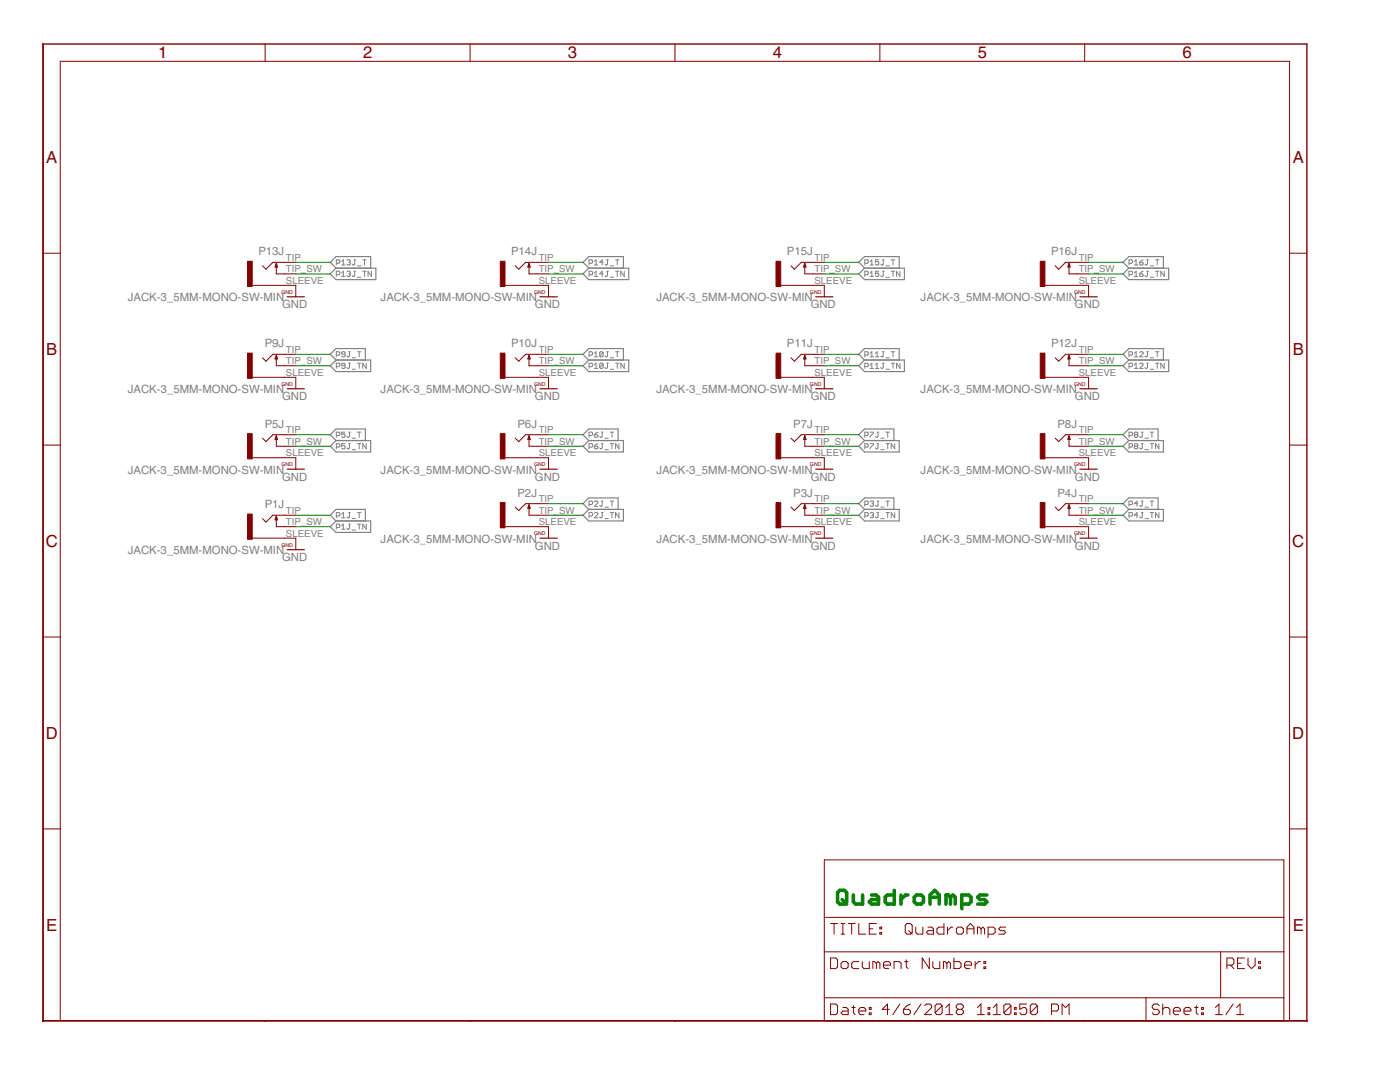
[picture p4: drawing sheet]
<svg xmlns="http://www.w3.org/2000/svg" width="279mm" height="216mm" viewBox="0 0 279 216" stroke-linecap="round" stroke-linejoin="round" font-family="sans-serif">
<g fill="none" stroke="#808080" stroke-width=".23">
<path d="M65.9 54.7l1.2-1.2h7.9v2.3h-7.9zM67.1 53.5l-1.2-1.2 1.2-1.1h6.9v2.3M117.5 53.5l-1.1-1.2 1.1-1.1h6.9v2.3M117.5 53.5h8v2.3h-8l-1.1-1.1zM171.4 54.7l1.1-1.2h8v2.3h-8zM172.5 53.5l-1.1-1.2 1.1-1.1h7v2.3M225.3 53.5l-1.2-1.2 1.2-1.1h6.9v2.3M225.3 53.5h7.9v2.3h-7.9l-1.2-1.1zM65.9 73l1.2-1.2h6.9v2.3h-6.9zM67.1 71.8l-1.2-1.1 1.2-1.1h5.8v2.2M117.5 71.8l-1.1-1.1 1.1-1.1h6.9v2.2M117.5 71.8h8v2.3h-8l-1.1-1.1z"/>
<path d="M171.4 73l1.1-1.2h8v2.3h-8zM172.5 71.8l-1.1-1.1 1.1-1.1h7v2.2M225.3 71.8l-1.2-1.1 1.2-1.1h6.9v2.2M225.3 71.8h7.9v2.3h-7.9l-1.2-1.1zM67.1 87.9h6.9v2.3h-6.9l-1.2-1.2zM67.1 87.9l-1.2-1.2 1.2-1.1h5.8v2.3M117.5 87.9h6.9v2.3h-6.9l-1.1-1.2zM117.5 87.9l-1.1-1.2 1.1-1.1h5.9v2.3M172.5 87.9l-1.1-1.2 1.1-1.1h5.9v2.3M172.5 87.9h7v2.3h-7l-1.1-1.2zM225.3 87.9l-1.2-1.2 1.2-1.1h5.8v2.3M225.3 87.9h6.9v2.3h-6.9l-1.2-1.2z"/>
<path d="M65.9 105.1l1.2-1.2h6.9v2.3h-6.9zM67.1 103.9l-1.2-1.1 1.2-1.2h5.8v2.3M117.5 101.6h6.9v2.3h-6.9l-1.1-1.1zM117.5 101.6l-1.1-1.1 1.1-1.1h5.9v2.2M172.5 101.6h7v2.3h-7l-1.1-1.1zM172.5 101.6l-1.1-1.1 1.1-1.1h5.9v2.2M225.3 101.6h6.9v2.3h-6.9l-1.2-1.1zM225.3 101.6l-1.2-1.1 1.2-1.1h5.8v2.2"/>
</g>
<g fill="none" stroke="#808080" stroke-width=".2">
<path d="M67.1 52.5h.5l.2-.2v-.3l-.2-.2h-.5v1.1M67.1 54.8h.5l.2-.1v-.4l-.2-.2h-.5v1.1M68.2 52.2l.3-.4v1.1M68.2 54.5l.3-.4v1.1M68.2 52.9h.7M68.2 55.2h.7M69.2 52l.2-.2h.3l.2 .2-.2 .3M69.2 54.3l.2-.2h.3l.2 .2-.2 .4M69.6 52.3h.1M69.6 54.7h.1M69.7 52.3l.2 .2-.2 .4h-.3l-.2-.2M69.7 54.7l.2 .1-.2 .4h-.3l-.2-.2"/>
<path d="M70.6 51.8h.4M70.6 54.1h.4M70.8 51.8v.9l-.2 .2-.3-.2M70.8 54.1v.9l-.2 .2-.3-.2M71.3 53h.7M71.3 55.3h.7M72.4 51.8h.7M72.4 54.1h.7M72.7 51.8v1.1M72.7 54.1v1.1M74.1 54.1v1.1l-.7-1.1v1.1M117.6 52.5h.5l.2-.2v-.3l-.2-.2h-.5v1.1"/>
<path d="M117.6 54.8h.5l.2-.1v-.4l-.2-.2h-.5v1.1M118.6 52.9h.7M118.6 52.2l.4-.4v1.1M118.6 54.5l.4-.4v1.1M118.6 55.2h.7M120.4 52.3h-.7l.5-.5v1.1M120.4 54.7h-.7l.5-.6v1.1M121.1 51.8h.3M121.1 54.1h.3M121.2 51.8v.9l-.1 .2-.4-.2M121.2 54.1v.9l-.1 .2-.4-.2M121.8 53h.7"/>
<path d="M121.8 55.3h.7M122.9 51.8h.6M122.9 54.1h.6M123.2 51.8v1.1M123.2 54.1v1.1M124.6 54.1v1.1l-.7-1.1v1.1M172.6 52.5h.5l.2-.2v-.3l-.2-.2h-.5v1.1M172.6 54.8h.5l.2-.1v-.4l-.2-.2h-.5v1.1M173.7 52.9h.6M173.7 52.2l.3-.4v1.1M173.7 54.5l.3-.4v1.1M173.7 55.2h.6"/>
<path d="M175.4 51.8h-.7v.5l.3-.1 .4 .1v.4l-.2 .2h-.3l-.2-.2M175.4 54.1h-.7v.6l.3-.2 .4 .2v.3l-.2 .2h-.3l-.2-.2M176.1 51.8h.3M176.1 54.1h.3M176.3 51.8v.9l-.2 .2-.3-.2M176.3 54.1v.9l-.2 .2-.3-.2M176.8 53h.7M176.8 55.3h.7M177.9 51.8h.7M177.9 54.1h.7M178.2 51.8v1.1M178.2 54.1v1.1"/>
<path d="M179.6 54.1v1.1l-.7-1.1v1.1M225.3 52.5h.5l.2-.2v-.3l-.2-.2h-.5v1.1M225.3 54.8h.5l.2-.1v-.4l-.2-.2h-.5v1.1M226.4 52.2l.3-.4v1.1M226.4 54.5l.3-.4v1.1M226.4 52.9h.7M226.4 55.2h.7M227.4 52.3h.6l.1 .4-.1 .2h-.4l-.2-.2zM227.4 54.7h.6l.1 .3-.1 .2h-.4l-.2-.2zM228.1 51.8l-.7 .5M228.1 54.1l-.7 .6M228.8 51.8h.4"/>
<path d="M228.8 54.1h.4M229 51.8v.9l-.2 .2-.3-.2M229 54.1v.9l-.2 .2-.3-.2M229.6 53h.6M229.6 55.3h.6M230.6 51.8h.7M230.6 54.1h.7M230.9 51.8v1.1M230.9 54.1v1.1M232.3 54.1v1.1l-.6-1.1v1.1M67.1 70.9h.5l.2-.2v-.3l-.2-.2h-.5v1M67.1 73.2h.5l.2-.2v-.4l-.2-.1h-.5v1"/>
<path d="M68.9 70.7h-.6l-.1-.2 .1-.3h.4l.2 .2v.6l-.2 .2h-.4l-.1-.2M68.9 73h-.6l-.1-.2 .1-.3h.4l.2 .1v.7l-.2 .2h-.4l-.1-.2M69.6 70.2h.3M69.6 72.5h.3M69.7 70.2v.8l-.1 .2-.4-.2M69.7 72.5v.8l-.1 .2-.4-.2M70.3 71.4h.7M70.3 73.7h.7M71.3 70.2h.7M71.3 72.5h.7M71.7 70.2v1M71.7 72.5v1"/>
<path d="M73.1 72.5v1l-.7-1v1M117.6 70.9h.5l.2-.2v-.3l-.2-.2h-.5v1M117.6 73.2h.5l.2-.2v-.4l-.2-.1h-.5v1M118.6 71.2h.7M118.6 73.5h.7M118.6 70.5l.4-.3v1M118.6 72.8l.4-.3v1M120.4 70.4l-.2-.2h-.4l-.1 .2v.6M120.4 70.4v.6l-.2 .2h-.4l-.1-.2M120.4 72.6l-.2-.1h-.4l-.1 .1v.7M120.4 72.6v.7l-.2 .2h-.4l-.1-.2M120.4 70.4l-.7 .6"/>
<path d="M120.4 72.6l-.7 .7M121.1 70.2h.3M121.1 72.5h.3M121.2 70.2v.8l-.1 .2-.4-.2M121.2 72.5v.8l-.1 .2-.4-.2M121.8 71.4h.7M121.8 73.7h.7M122.9 70.2h.6M122.9 72.5h.6M123.2 70.2v1M123.2 72.5v1M124.6 72.5v1l-.7-1v1"/>
<path d="M172.6 70.9h.5l.2-.2v-.3l-.2-.2h-.5v1M172.6 73.2h.5l.2-.2v-.4l-.2-.1h-.5v1M173.7 71.2h.6M173.7 73.5h.6M173.7 70.5l.3-.3v1M173.7 72.8l.3-.3v1M174.7 71.2h.7M174.7 73.5h.7M174.7 70.5l.3-.3v1M174.7 72.8l.3-.3v1M176.1 70.2h.3M176.1 72.5h.3"/>
<path d="M176.3 70.2v.8l-.2 .2-.3-.2M176.3 72.5v.8l-.2 .2-.3-.2M176.8 71.4h.7M176.8 73.7h.7M177.9 70.2h.7M177.9 72.5h.7M178.2 70.2v1M178.2 72.5v1M179.6 72.5v1l-.7-1v1M225.3 70.9h.5l.2-.2v-.3l-.2-.2h-.5v1M225.3 73.2h.5l.2-.2v-.4l-.2-.1h-.5v1M226.4 70.5l.3-.3v1"/>
<path d="M226.4 72.8l.3-.3v1M226.4 71.2h.7M226.4 73.5h.7M227.4 70.4l.2-.2h.4l.1 .2v.1l-.7 .7h.7M227.4 72.6l.2-.1h.4l.1 .1v.2l-.7 .7h.7M228.8 70.2h.4M228.8 72.5h.4M229 70.2v.8l-.2 .2-.3-.2M229 72.5v.8l-.2 .2-.3-.2M229.6 71.4h.6M229.6 73.7h.6M230.6 70.2h.7"/>
<path d="M230.6 72.5h.7M230.9 70.2v1M230.9 72.5v1M232.3 72.5v1l-.6-1v1M67.1 86.9h.5l.2-.2v-.3l-.2-.2h-.5v1.1M67.1 89.2h.5l.2-.2v-.3l-.2-.2h-.5v1.1M68.9 86.2h-.7v.5l.3-.1 .4 .1v.4l-.2 .2h-.4l-.1-.2M68.9 88.5h-.7v.5l.3-.1 .4 .1v.4l-.2 .2h-.4l-.1-.2M69.6 86.2h.3M69.6 88.5h.3M69.7 86.2v.9l-.1 .2-.4-.2M69.7 88.5v.9l-.1 .2-.4-.2"/>
<path d="M70.3 87.4h.7M70.3 89.7h.7M71.3 86.2h.7M71.3 88.5h.7M71.7 86.2v1.1M71.7 88.5v1.1M73.1 88.5v1.1l-.7-1.1v1.1M117.6 86.9h.5l.2-.2v-.3l-.2-.2h-.5v1.1M117.6 89.2h.5l.2-.2v-.3l-.2-.2h-.5v1.1M118.6 86.7h.5l.2 .4-.2 .2h-.3l-.2-.2zM118.6 89h.5l.2 .4-.2 .2h-.3l-.2-.2zM119.3 86.2l-.7 .5"/>
<path d="M119.3 88.5l-.7 .5M120 100h.4M120 86.2h.4M120 88.5h.4M120.2 100v.9l-.2 .1-.3-.1M120.2 86.2v.9l-.2 .2-.3-.2M120.2 88.5v.9l-.2 .2-.3-.2M120.7 87.4h.7M120.7 89.7h.7M121.8 100h.7M121.8 86.2h.7M121.8 88.5h.7"/>
<path d="M122.1 86.2v1.1M122.1 88.5v1.1M122.1 100v1M123.5 88.5v1.1l-.6-1.1v1.1M172.6 86.9h.5l.2-.2v-.3l-.2-.2h-.5v1.1M172.6 89.2h.5l.2-.2v-.3l-.2-.2h-.5v1.1M173.7 86.2h.6l-.6 1.1M173.7 88.5h.6l-.6 1.1M175 100h.4M175 86.2h.4M175 88.5h.4M175.2 100v.9l-.2 .1-.3-.1"/>
<path d="M175.2 86.2v.9l-.2 .2-.3-.2M175.2 88.5v.9l-.2 .2-.3-.2M175.8 87.4h.6M175.8 89.7h.6M176.8 100h.7M176.8 86.2h.7M176.8 88.5h.7M177.2 86.2v1.1M177.2 88.5v1.1M177.2 100v1M178.6 88.5v1.1l-.7-1.1v1.1M225.3 86.9h.5l.2-.2v-.3l-.2-.2h-.5v1.1"/>
<path d="M225.3 89.2h.5l.2-.2v-.3l-.2-.2h-.5v1.1M226.5 86.7l-.1-.1 .1-.4h.4l.2 .2-.2 .3M226.5 86.7l-.1 .2 .1 .4h.4l.2-.2-.2-.4M226.5 89l-.1-.1 .1-.4h.4l.2 .2-.2 .3M226.5 89l-.1 .2 .1 .4h.4l.2-.2-.2-.4M226.5 86.7h.4M226.5 89h.4M227.8 100h.3M227.8 86.2h.3M227.8 88.5h.3M228 100v.9l-.2 .1-.4-.1M228 86.2v.9l-.2 .2-.4-.2"/>
<path d="M228 88.5v.9l-.2 .2-.4-.2M228.5 87.4h.7M228.5 89.7h.7M229.6 100h.6M229.6 86.2h.6M229.6 88.5h.6M229.9 86.2v1.1M229.9 88.5v1.1M229.9 100v1M231.3 88.5v1.1l-.7-1.1v1.1M67.1 103h.5l.2-.2v-.4l-.2-.1h-.5v1M67.1 105.3h.5l.2-.2v-.3l-.2-.2h-.5v1"/>
<path d="M68.2 104.9l.3-.3v1M68.2 102.6l.3-.3v1M68.2 105.6h.7M68.2 103.3h.7M69.6 104.6h.3M69.6 102.3h.3M69.7 104.6v.8l-.1 .2-.4-.2M69.7 102.3v.8l-.1 .2-.4-.2M70.3 105.8h.7M70.3 103.5h.7M71.3 104.6h.7M71.3 102.3h.7"/>
<path d="M71.7 102.3v1M71.7 104.6v1M73.1 104.6v1l-.7-1v1M117.6 100.7h.5l.2-.2v-.3l-.2-.2h-.5v1M117.6 103h.5l.2-.2v-.4l-.2-.1h-.5v1M118.6 102.4l.2-.1h.3l.2 .1v.2l-.7 .7h.7M118.6 100.2l.2-.2h.3l.2 .2v.1l-.7 .7h.7M120 102.3h.4M120.2 102.3v.8l-.2 .2-.3-.2M120.7 103.5h.7M120.7 101.2h.7M121.8 102.3h.7"/>
<path d="M122.1 102.3v1M123.5 102.3v1l-.6-1v1M172.6 103h.5l.2-.2v-.4l-.2-.1h-.5v1M172.6 100.7h.5l.2-.2v-.3l-.2-.2h-.5v1M173.7 102.4l.1-.1h.4l.1 .1-.1 .4M173.7 100.2l.1-.2h.4l.1 .2-.1 .3M174 100.5h.2M174 102.8h.2M174.2 102.8l.1 .2-.1 .3h-.4l-.1-.2M174.2 100.5l.1 .2-.1 .3h-.4l-.1-.1M175 102.3h.4M175.2 102.3v.8l-.2 .2-.3-.2"/>
<path d="M175.8 103.5h.6M175.8 101.2h.6M176.8 102.3h.7M177.2 102.3v1M178.6 102.3v1l-.7-1v1M225.3 103h.5l.2-.2v-.4l-.2-.1h-.5v1M225.3 100.7h.5l.2-.2v-.3l-.2-.2h-.5v1M227.1 100.5h-.7l.5-.5v1M227.1 102.8h-.7l.5-.5v1M227.8 102.3h.3M228 102.3v.8l-.2 .2-.4-.2M228.5 103.5h.7"/>
<path d="M228.5 101.2h.7M229.6 102.3h.6M229.9 102.3v1M231.3 102.3v1l-.7-1v1"/>
</g>
<g fill="none" stroke="#800000" stroke-width=".2">
<path d="M52.9 8.8v3.4M93.8 8.8v3.4M134.7 8.8v3.4M175.6 8.8v3.4M216.5 8.8v3.4M8.5 50.5h3.5M50.3 56.9h8.7v2.3M55.1 52.6v2.1h3.9M59 52.3h-4.5l-1.4 1.4-.7-.7M100.8 56.9h8.7v2.3M105.6 52.6v2.1h3.9M109.5 52.3h-4.6l-1.4 1.4-.7-.7"/>
<path d="M155.8 56.9h8.7v2.3M160.6 52.6v2.1h3.9M164.5 52.3h-4.6l-1.4 1.4-.6-.7M208.5 56.9h8.8v2.3M213.3 52.6v2.1h4M217.3 52.3h-4.6l-1.4 1.4-.7-.7M257.4 50.5h3.4M50.3 75.3h8.7v2.3M55.1 70.9v2.1h3.9M59 70.7h-4.5l-1.4 1.4-.7-.7M100.8 75.3h8.7v2.3M105.6 70.9v2.1h3.9"/>
<path d="M109.5 70.7h-4.6l-1.4 1.4-.7-.7M155.8 75.3h8.7v2.3M160.6 70.9v2.1h3.9M164.5 70.7h-4.6l-1.4 1.4-.6-.7M208.5 75.3h8.8v2.3M213.3 70.9v2.1h4M217.3 70.7h-4.6l-1.4 1.4-.7-.7M8.5 88.8h3.5M50.3 91.3h8.7v2.3M55.1 87v2h3.9M59 86.7h-4.5l-1.4 1.4-.7-.7M100.8 91.3h8.7v2.3"/>
<path d="M105.6 87v2h3.9M109.5 86.7h-4.6l-1.4 1.4-.7-.7M155.8 91.3h8.7v2.3M160.6 87v2h3.9M164.5 86.7h-4.6l-1.4 1.4-.6-.7M208.5 91.3h8.8v2.3M213.3 87v2h4M217.3 86.7h-4.6l-1.4 1.4-.7-.7M257.4 88.8h3.4M50.3 107.4h8.7v2.3M55.1 103v2.1h3.9M59 102.8h-4.5l-1.4 1.4-.7-.7"/>
<path d="M100.8 105.1h8.7v2.3M105.6 100.7v2.1h3.9M109.5 100.5h-4.6l-1.4 1.4-.7-.7M155.8 105.1h8.7v2.3M160.6 100.7v2.1h3.9M164.5 100.5h-4.6l-1.4 1.4-.6-.7M208.5 105.1h8.8v2.3M213.3 100.7v2.1h4M217.3 100.5h-4.6l-1.4 1.4-.7-.7M8.5 127.1h3.5M257.4 127.1h3.4M8.5 165.4h3.5"/>
<path d="M164.5 171.6h91.7v32.1h-91.7zM257.4 165.4h3.4M164.5 189.9h91.7M164.5 199.1h91.7M164.5 183h91.7M165.8 191.2h1l.4 .3v1.4l-.4 .4h-1zM165.8 184.3h1.4M166.5 184.3v2.1M167.9 192.2l.3-.3h.7l.4 .3v.7l-.4 .4h-.7l-.3-.4zM167.9 184.3h.7M167.9 186.4h.7M168.2 184.3v2.1"/>
<path d="M169.3 184.3h1.4M170 184.3v2.1M171.4 184.3v2.1h1.4M171.4 191.9h-1.1l-.3 .3v.7l.3 .4h1.1M172.1 191.9v1l.3 .4h1.1v-1.4M173.5 185.3h.7M174.9 184.3h-1.4v2.1h1.4M174.9 192.2l-.4-.3h-.3v1.4M174.9 192.2l.3-.3 .4 .3v1.1M174.9 192.2v1.1M175.6 186.1h.4v.3h-.4zM175.6 185h.4v.3h-.4z"/>
<path d="M176.3 192.6h1.4v-.4l-.3-.3h-.7l-.4 .3v.7l.4 .4h.7M178.4 193.3v-1.4h1.1l.3 .3v1.1M180.5 191.9h.7M180.9 191.5v1.4l.3 .4M181 184.3h.7l.4 .3v1.5l-.4 .3h-.7l-.3-.3v-1.5zM181.4 185.7l.7 .7M182.8 185v1.1l.3 .3h1.1v-1.4M185.2 185h.7l.4 .3v1.1h-1.1l-.3-.3 .3-.4h1.1M185.5 191.2v2.1l-1.5-2.1v2.1M186.2 191.9v1l.3 .4h1.1v-1.4M188.4 184.3v2.1h-1.1l-.3-.3v-.8l.3-.3h1.1M189 192.2l-.4-.3h-.3v1.4"/>
<path d="M189 192.2v1.1M189 192.2l.3-.3 .4 .3v1.1M189.1 185v1.4M190.2 185h-.4l-.7 .7M190.4 191.2v2.1h1l.4-.4v-.7l-.4-.3h-1M190.9 185.3l.3-.3h.7l.4 .3v.8l-.4 .3h-.7l-.3-.3zM192.5 192.6h1.4v-.4l-.4-.3h-.7l-.3 .3v.7l.3 .4h.7M193 185.3h1.4M193 186.4v-1.4l.7-.7 .7 .7v1.4M194.6 191.9v1.4M195.7 191.9h-.4l-.7 .7M195.8 185.3v1.1"/>
<path d="M195.8 185.3l-.4-.3h-.3v1.4M195.8 185.3l.3-.3 .4 .3v1.1M196.4 192.9h.3v.4h-.3zM196.4 191.9h.3v.3h-.3zM197.2 186.4h1l.4-.3v-.8l-.4-.3h-1v2.1M200.7 185h-1.1l-.3 .3 .3 .4h.8l.3 .4-.3 .3h-1.1M228.7 199.1v4.6M243.6 189.9v9.2M244.9 192.6h1l.4-.4v-.7l-.4-.3h-1v2.1M245.6 192.6l.7 .7M247 192.2h.7M248.4 191.2h-1.4v2.1h1.4"/>
<path d="M249.1 191.2v1.4l.7 .7 .7-.7v-1.4M251.2 192.9h.3v.4h-.3zM251.2 191.9h.3v.3h-.3zM12 203.7v-191.5h245.4v191.5M52.9 203.7v.1M93.8 203.7v.1M134.7 203.7v.1M165.8 200.3h1l.4 .4v1.4l-.4 .4h-1zM168.2 201h.7l.4 .4v1.1h-1.1l-.3-.4 .3-.4h1.1M170 201h.7M170.3 200.7v1.4l.4 .4M171.4 201.7h1.4v-.3l-.4-.4h-.7l-.3 .4v.7l.3 .4h.7"/>
<path d="M173.5 202.1h.3v.4h-.3zM173.5 201h.3v.4h-.3zM175.6 203.7v.1M177.5 201.4h-1.4l1-1.1v2.2M179.6 200.3l-1.4 2.2M180.3 201.4h1l.4 .3v.4l-.4 .4h-.7l-.3-.4zM181.7 200.3l-.7 .4-.7 .7M183.8 200.3l-1.4 2.2M184.5 200.7l.4-.4h.7l.3 .4v.3l-1.4 1.5h1.4M188 200.7v1.4l-.3 .4h-.7l-.4-.4M188 200.7l-.3-.4h-.7l-.4 .4v1.4M188 200.7l-1.4 1.4"/>
<path d="M188.7 202.5h1.4M188.7 201l.7-.7v2.2M191.2 201.4l-.4 .3v.4l.4 .4h.7l.4-.4v-.4l-.4-.3M191.2 201.4l-.4-.4v-.3l.4-.4h.7l.4 .4v.3l-.4 .4M191.2 201.4h.7M195.1 202.5h1.4M195.1 201l.7-.7v2.2M197.2 202.1h.3v.4h-.3zM197.2 201h.3v.4h-.3zM198.2 202.5h1.4M198.2 201l.7-.7v2.2M201.8 200.7v1.4l-.4 .4h-.7l-.4-.4"/>
<path d="M201.8 200.7l-.4-.4h-.7l-.4 .4v1.4M201.8 200.7l-1.5 1.4M202.5 202.1h.3v.4h-.3zM202.5 201h.3v.4h-.3zM204.9 200.3h-1.4v1.1l.7-.4h.4l.3 .4v.7l-.3 .4h-.7l-.4-.4M207 200.7v1.4l-.3 .4h-.7l-.4-.4M207 200.7l-.3-.4h-.7l-.4 .4v1.4M207 200.7l-1.4 1.4M209.8 201.7h1.1l.3-.3v-.7l-.3-.4h-1.1v2.2M212 202.5v-2.2l.7 .7 .7-.7v2.2M216.5 203.7v.1M231.4 200.7l-.4-.4h-.7l-.3 .4v.3l.3 .4h.7l.4 .3v.4l-.4 .4h-.7l-.3-.4"/>
<path d="M232.1 201.4l.3-.4h.7l.4 .4v1.1M232.1 200.3v2.2M234.2 201.7h1.4v-.3l-.4-.4h-.7l-.3 .4v.7l.3 .4h.7M236.3 201.7h1.4v-.3l-.4-.4h-.7l-.3 .4v.7l.3 .4h.7M238.4 201h.7M238.7 200.7v1.4l.4 .4M239.8 202.1h.4v.4h-.4zM239.8 201h.4v.4h-.4zM242.6 202.5h1.4M242.6 201l.7-.7v2.2M246.1 200.3l-1.4 2.2M246.8 202.5h1.4"/>
<path d="M246.8 201l.7-.7v2.2"/>
</g>
<path d="M8.5 8.8h252.3v195M8.6 8.8v195M8.5 203.7h252.3" fill="none" stroke="#800000" stroke-width=".28"/>
<g fill="none" stroke="#800000" stroke-width=".23">
<path d="M55.1 52.6l.3 .7h-.5zM57.3 59.2h3.4M105.6 52.6l.2 .7h-.5zM107.8 59.2h3.4M160.6 52.6l.2 .7h-.4zM162.8 59.2h3.4M213.3 52.6l.3 .7h-.5zM215.5 59.2h3.5M55.1 70.9l.3 .7h-.5zM57.3 77.6h3.4M105.6 70.9l.2 .7h-.5zM107.8 77.6h3.4"/>
<path d="M160.6 70.9l.2 .7h-.4zM162.8 77.6h3.4M213.3 70.9l.3 .7h-.5zM215.5 77.6h3.5M55.1 87l.3 .7h-.5zM57.3 93.6h3.4M105.6 87l.2 .7h-.5zM107.8 93.6h3.4M160.6 87l.2 .7h-.4zM162.8 93.6h3.4M213.3 87l.3 .7h-.5zM215.5 93.6h3.5"/>
<path d="M55.1 103l.3 .7h-.5zM57.3 109.7h3.4M105.6 100.7l.2 .7h-.5zM107.8 107.4h3.4M160.6 100.7l.2 .7h-.4zM162.8 107.4h3.4M213.3 100.7l.3 .7h-.5zM215.5 107.4h3.5"/>
</g>
<g fill="#800000" stroke="#800000" stroke-width=".2">
<path d="M49.4 102.6h.9v5h-.9z"/>
<path d="M99.8 100.3h1v5h-1z"/>
<path d="M154.9 100.3h.9v5h-.9z"/>
<path d="M207.6 100.3h.9v5h-.9z"/>
<path d="M49.4 86.5h.9v5.1h-.9z"/>
<path d="M99.8 86.5h1v5.1h-1z"/>
<path d="M154.9 86.5h.9v5.1h-.9z"/>
<path d="M207.6 86.5h.9v5.1h-.9z"/>
<path d="M49.4 70.5h.9v5h-.9z"/>
<path d="M99.8 70.5h1v5h-1z"/>
<path d="M154.9 70.5h.9v5h-.9z"/>
<path d="M207.6 70.5h.9v5h-.9z"/>
<path d="M49.4 52.1h.9v5.1h-.9z"/>
<path d="M99.8 52.1h1v5.1h-1z"/>
<path d="M154.9 52.1h.9v5.1h-.9z"/>
<path d="M207.6 52.1h.9v5.1h-.9z"/>
</g>
<g fill="none" stroke="#008000" stroke-width=".7">
<path d="M167.6 177.7h.9l.5 .4v1.9l-.5 .4h-.9l-.4-.4v-1.9zM168.1 179.5l.9 .9M170.3 178.6v1.4l.5 .4h1.3v-1.8M173.9 178.6h1l.4 .4v1.4h-1.4l-.4-.4 .4-.5h1.4M178.5 177.7v2.7h-1.4l-.4-.4v-1l.4-.4h1.4M179.8 178.6v1.8M181.2 178.6h-.5l-.9 .9M182.5 179l.4-.4h.9l.5 .4v1l-.5 .4h-.9l-.4-.4zM185.6 179h1.9M189.7 179l-.4-.4h-.5v1.8M189.7 179v1.4M189.7 179l.5-.4 .4 .4v1.4"/>
<path d="M197 178.6h-1.4l-.5 .4 .5 .5h.9l.5 .5-.5 .4h-1.4M185.6 180.4v-1.8l.9-.9 1 .9v1.8M192 180.4h1.3l.5-.4v-1l-.5-.4h-1.3v2.7"/>
</g>
<g fill="none" stroke="#008000" stroke-width=".2">
<path d="M59 52.3h6.9M59 54.7h6.9M109.5 52.3h6.9M109.5 54.7h6.9M164.5 52.3h6.9M164.5 54.7h6.9M217.3 52.3h6.8M217.3 54.7h6.8M59 70.7h6.9M59 73h6.9M109.5 70.7h6.9M109.5 73h6.9"/>
<path d="M164.5 70.7h6.9M164.5 73h6.9M217.3 70.7h6.8M217.3 73h6.8M59 86.7h6.9M59 89h6.9M109.5 86.7h6.9M109.5 89h6.9M164.5 86.7h6.9M164.5 89h6.9M217.3 86.7h6.8M217.3 89h6.8"/>
<path d="M59 105.1h6.9M59 102.8h6.9M109.5 102.8h6.9M109.5 100.5h6.9M164.5 102.8h6.9M164.5 100.5h6.9M217.3 102.8h6.8M217.3 100.5h6.8"/>
</g>
<g font-size="3.8" fill="#800000">
<text x="31.6" y="11.7">1</text>
<text x="72.5" y="11.7">2</text>
<text x="113.3" y="11.7">3</text>
<text x="154.2" y="11.7">4</text>
<text x="195.1" y="11.7">5</text>
<text x="236" y="11.7">6</text>
<text x="9.2" y="32.5">A</text>
<text x="258" y="32.5">A</text>
<text x="9.2" y="70.8">B</text>
<text x="258" y="70.8">B</text>
<text x="9.1" y="109.1">C</text>
<text x="257.9" y="109.1">C</text>
<text x="9.1" y="147.4">D</text>
<text x="257.9" y="147.4">D</text>
<text x="9.2" y="185.7">E</text>
<text x="258" y="185.7">E</text>
</g>
<g font-size="2.6" fill="#808080">
<text x="51.6" y="51">P13J</text>
<text x="102" y="51">P14J</text>
<text x="157" y="51">P15J</text>
<text x="209.8" y="51">P16J</text>
<text x="25.5" y="60.2">JACK-3_5MM-MONO-SW-MIN</text>
<text x="56.3" y="61.5">GND</text>
<text x="76" y="60.2">JACK-3_5MM-MONO-SW-MIN</text>
<text x="106.8" y="61.5">GND</text>
<text x="131" y="60.2">JACK-3_5MM-MONO-SW-MIN</text>
<text x="161.8" y="61.5">GND</text>
<text x="183.7" y="60.2">JACK-3_5MM-MONO-SW-MIN</text>
<text x="214.5" y="61.5">GND</text>
<text x="52.8" y="69.3">P9J</text>
<text x="102" y="69.3">P10J</text>
<text x="157" y="69.3">P11J</text>
<text x="209.8" y="69.3">P12J</text>
<text x="25.5" y="78.5">JACK-3_5MM-MONO-SW-MIN</text>
<text x="56.3" y="79.9">GND</text>
<text x="76" y="78.5">JACK-3_5MM-MONO-SW-MIN</text>
<text x="106.8" y="79.9">GND</text>
<text x="131" y="78.5">JACK-3_5MM-MONO-SW-MIN</text>
<text x="161.8" y="79.9">GND</text>
<text x="183.7" y="78.5">JACK-3_5MM-MONO-SW-MIN</text>
<text x="214.5" y="79.9">GND</text>
<text x="52.8" y="85.4">P5J</text>
<text x="103.3" y="85.4">P6J</text>
<text x="158.3" y="85.4">P7J</text>
<text x="211" y="85.4">P8J</text>
<text x="25.5" y="94.5">JACK-3_5MM-MONO-SW-MIN</text>
<text x="56.3" y="95.9">GND</text>
<text x="76" y="94.5">JACK-3_5MM-MONO-SW-MIN</text>
<text x="106.8" y="95.9">GND</text>
<text x="131" y="94.5">JACK-3_5MM-MONO-SW-MIN</text>
<text x="161.8" y="95.9">GND</text>
<text x="183.7" y="94.5">JACK-3_5MM-MONO-SW-MIN</text>
<text x="214.5" y="95.9">GND</text>
<text x="52.8" y="101.4">P1J</text>
<text x="103.3" y="99.1">P2J</text>
<text x="158.3" y="99.1">P3J</text>
<text x="211" y="99.1">P4J</text>
<text x="25.5" y="110.6">JACK-3_5MM-MONO-SW-MIN</text>
<text x="56.3" y="112">GND</text>
<text x="76" y="108.3">JACK-3_5MM-MONO-SW-MIN</text>
<text x="106.8" y="109.7">GND</text>
<text x="131" y="108.3">JACK-3_5MM-MONO-SW-MIN</text>
<text x="161.8" y="109.7">GND</text>
<text x="183.7" y="108.3">JACK-3_5MM-MONO-SW-MIN</text>
<text x="214.5" y="109.7">GND</text>
</g>
<g font-size="2.2" fill="#808080">
<text x="57.1" y="52">TIP</text>
<text x="107.5" y="52">TIP</text>
<text x="162.5" y="52">TIP</text>
<text x="215.3" y="52">TIP</text>
<text x="57.1" y="56.6">SLEEVE</text>
<text x="57.1" y="54.3">TIP_SW</text>
<text x="107.5" y="56.6">SLEEVE</text>
<text x="107.5" y="54.3">TIP_SW</text>
<text x="162.5" y="56.6">SLEEVE</text>
<text x="162.5" y="54.3">TIP_SW</text>
<text x="215.3" y="56.6">SLEEVE</text>
<text x="215.3" y="54.3">TIP_SW</text>
<text x="57.1" y="70.4">TIP</text>
<text x="107.5" y="70.4">TIP</text>
<text x="162.5" y="70.4">TIP</text>
<text x="215.3" y="70.4">TIP</text>
<text x="57.1" y="75">SLEEVE</text>
<text x="57.1" y="72.7">TIP_SW</text>
<text x="107.5" y="75">SLEEVE</text>
<text x="107.5" y="72.7">TIP_SW</text>
<text x="162.5" y="75">SLEEVE</text>
<text x="162.5" y="72.7">TIP_SW</text>
<text x="215.3" y="75">SLEEVE</text>
<text x="215.3" y="72.7">TIP_SW</text>
<text x="57.1" y="86.4">TIP</text>
<text x="57.1" y="88.7">TIP_SW</text>
<text x="107.5" y="86.4">TIP</text>
<text x="107.5" y="88.7">TIP_SW</text>
<text x="162.5" y="86.4">TIP</text>
<text x="162.5" y="88.7">TIP_SW</text>
<text x="215.3" y="86.4">TIP</text>
<text x="215.3" y="88.7">TIP_SW</text>
<text x="57.1" y="91">SLEEVE</text>
<text x="107.5" y="91">SLEEVE</text>
<text x="162.5" y="91">SLEEVE</text>
<text x="215.3" y="91">SLEEVE</text>
<text x="107.5" y="100.2">TIP</text>
<text x="162.5" y="100.2">TIP</text>
<text x="215.3" y="100.2">TIP</text>
<text x="57.1" y="107.1">SLEEVE</text>
<text x="57.1" y="102.5">TIP</text>
<text x="57.1" y="104.8">TIP_SW</text>
<text x="107.5" y="104.8">SLEEVE</text>
<text x="107.5" y="102.5">TIP_SW</text>
<text x="162.5" y="104.8">SLEEVE</text>
<text x="162.5" y="102.5">TIP_SW</text>
<text x="215.3" y="104.8">SLEEVE</text>
<text x="215.3" y="102.5">TIP_SW</text>
</g>
<g font-size="1.2" fill="#800000">
<text x="56.2" y="58.7">GND</text>
<text x="106.6" y="58.7">GND</text>
<text x="161.7" y="58.7">GND</text>
<text x="214.4" y="58.7">GND</text>
<text x="56.2" y="77">GND</text>
<text x="106.6" y="77">GND</text>
<text x="161.7" y="77">GND</text>
<text x="214.4" y="77">GND</text>
<text x="56.2" y="93.1">GND</text>
<text x="106.6" y="93.1">GND</text>
<text x="161.7" y="93.1">GND</text>
<text x="214.4" y="93.1">GND</text>
<text x="106.6" y="106.8">GND</text>
<text x="161.7" y="106.8">GND</text>
<text x="214.4" y="106.8">GND</text>
<text x="56.2" y="109.1">GND</text>
</g>
</svg>
